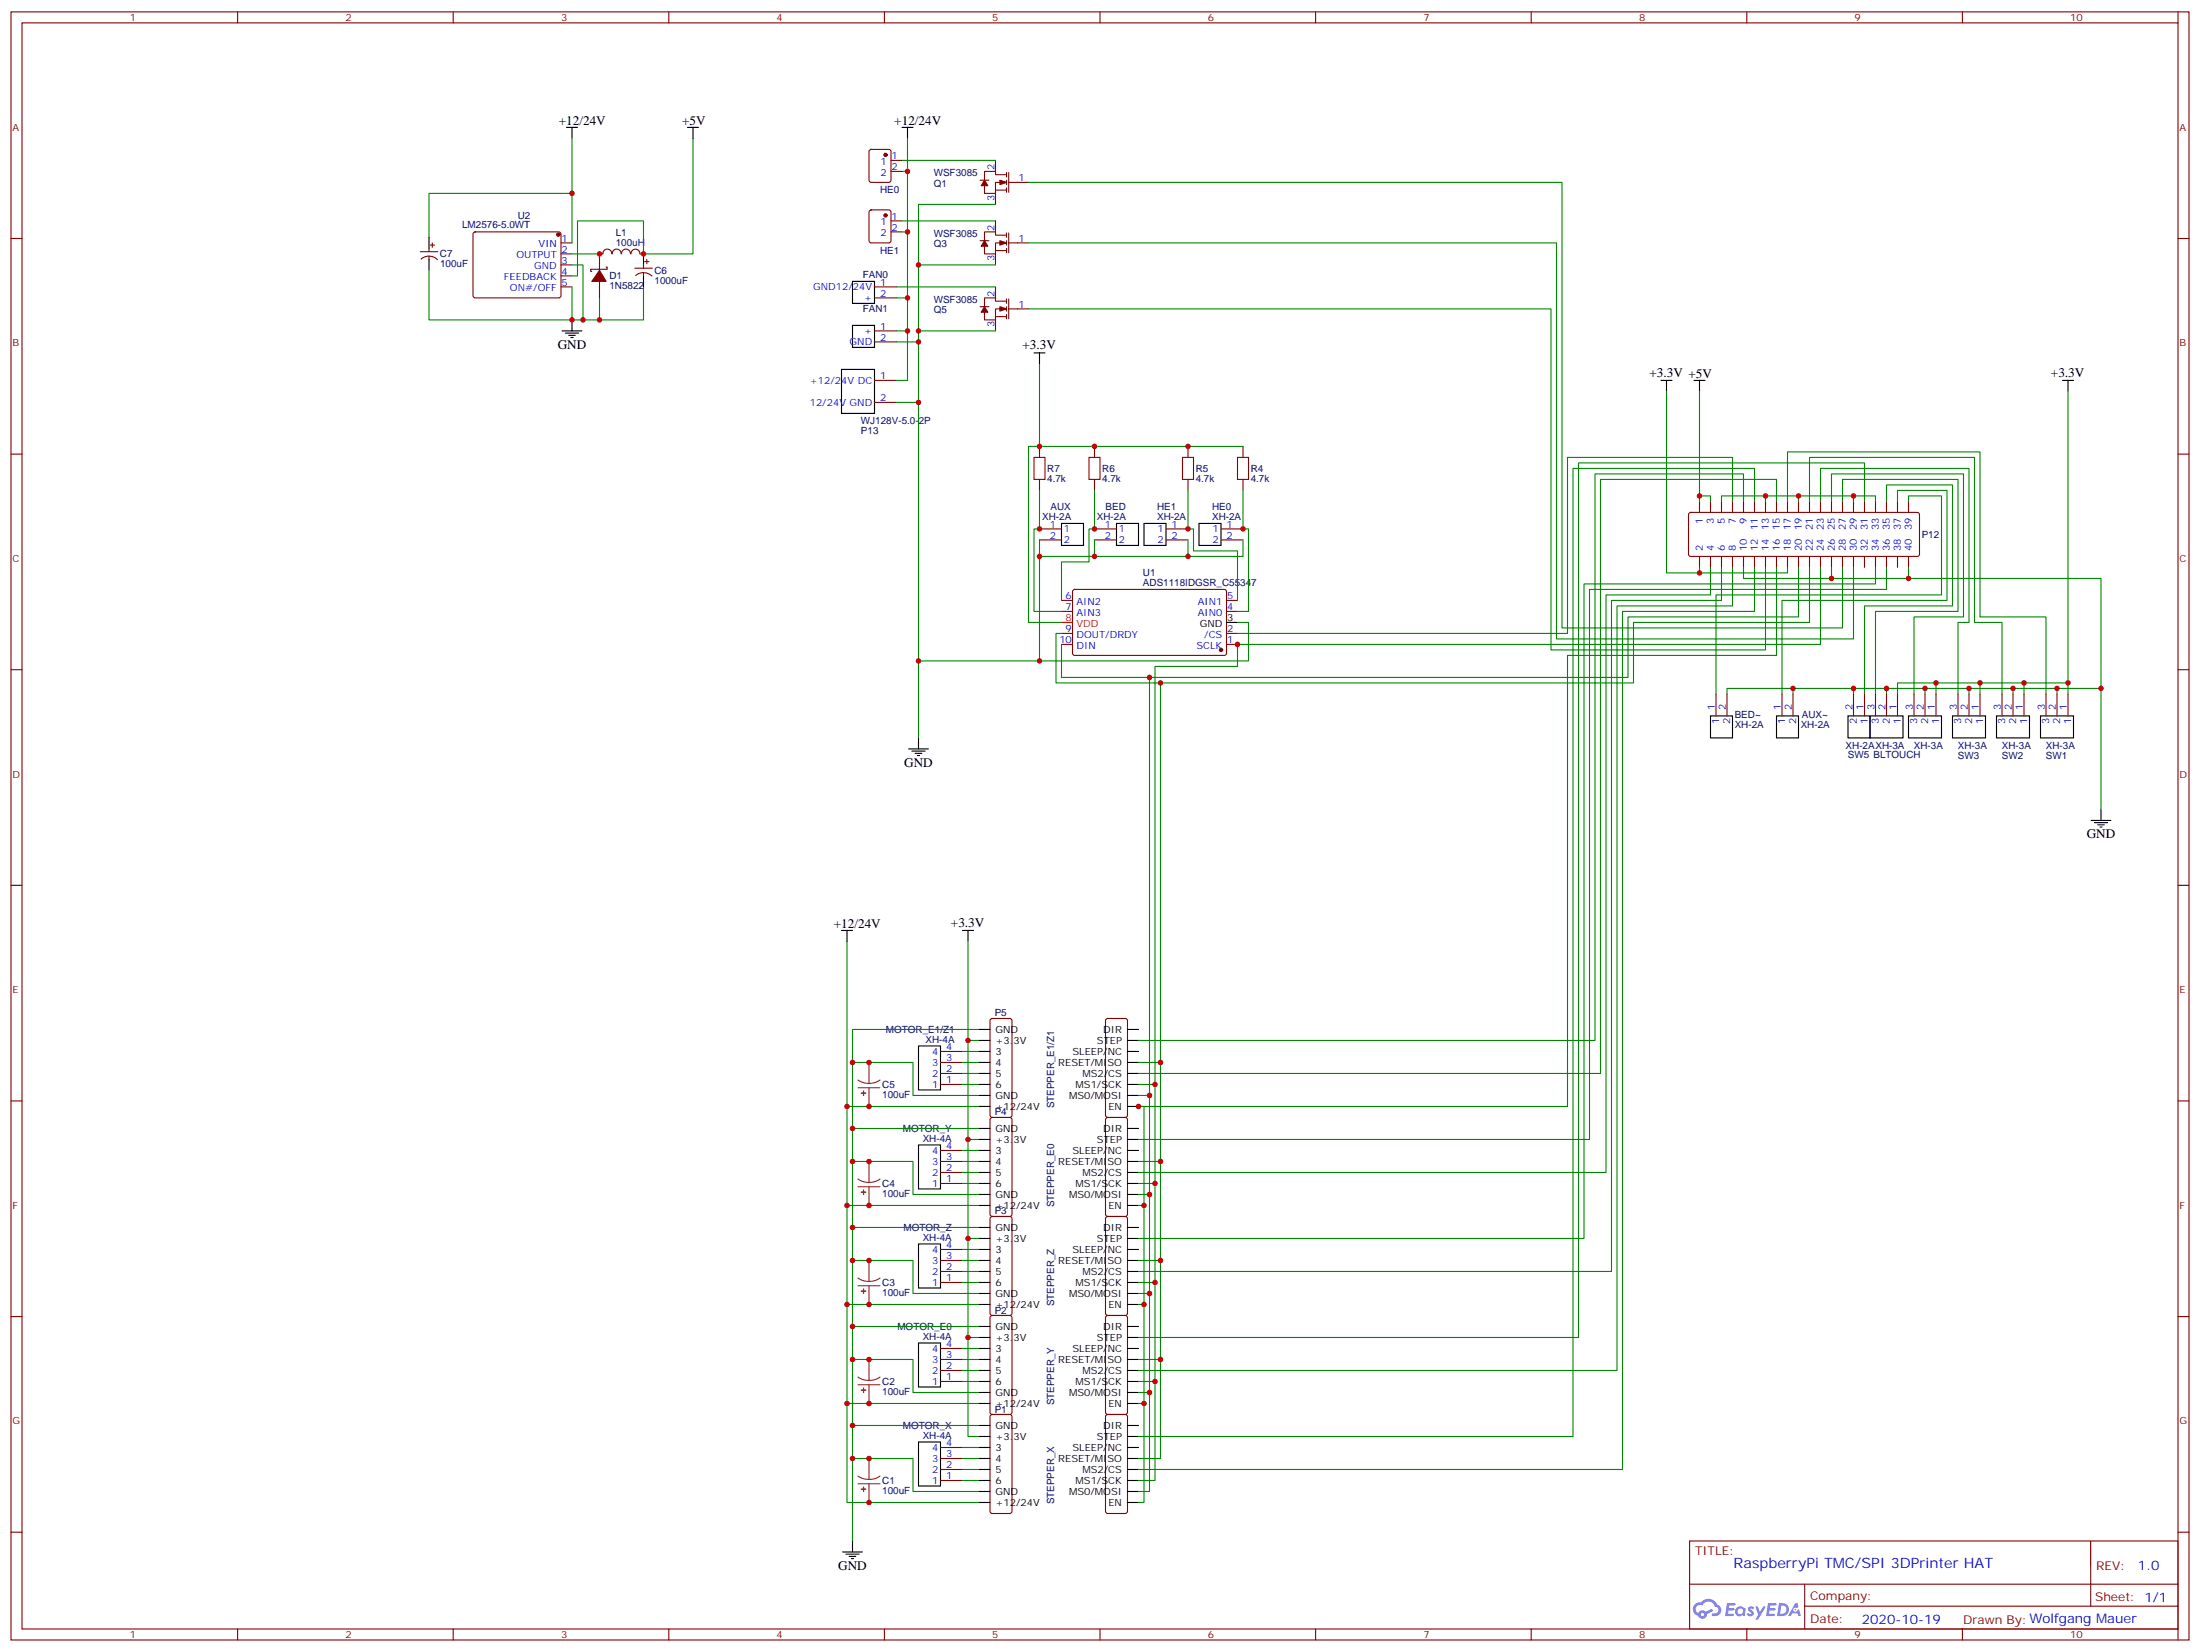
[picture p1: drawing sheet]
<svg xmlns="http://www.w3.org/2000/svg" width="706mm" height="529mm" viewBox="0 0 706 529" stroke-linecap="round" stroke-linejoin="round" font-family="sans-serif">
<g fill="none" stroke="#870000" stroke-width=".35">
<path d="M3.5 3.8h698.5v522.1h-698.5zM7.1 7.3h691.4v515.1h-691.4zM76.2 3.8v3.5M145.3 3.8v3.5M214.5 3.8v3.5M283.6 3.8v3.5M352.8 3.8v3.5M421.9 3.8v3.5M491.1 3.8v3.5M560.2 3.8v3.5M629.4 3.8v3.5M698.5 3.8v3.5"/>
<path d="M3.5 76.5h3.6M698.5 76.5h3.5M3.5 145.6h3.6M698.5 145.6h3.5M3.5 214.8h3.6M698.5 214.8h3.5M3.5 283.9h3.6M698.5 283.9h3.5M3.5 353.1h3.6M698.5 353.1h3.5M3.5 422.2h3.6M698.5 422.2h3.5"/>
<path d="M3.5 491.3h3.6M541.9 494.2h156.6v28.2h-156.6zM670.5 494.2v20.9M698.5 491.3h3.5M541.9 508h156.5M578.8 515.1h119.6M578.8 508v14.1M76.2 522.4v3.5M145.3 522.4v3.5M214.5 522.4v3.5M283.6 522.4v3.5M352.8 522.4v3.5"/>
<path d="M421.9 522.4v3.5M491.1 522.4v3.5M560.2 522.4v3.5M629.4 522.4v3.5M698.5 522.4v3.5"/>
</g>
<g fill="#5487ff">
<path d="M560.9 515.3a1.22 1.22 0 0 1 1.7 .3l-.4 .6a.47 .47 0 0 0-.4-.4 .47 .47 0 0 0-.5 .2l.2 .2a1.14 1.14 0 0 1 .8 1.8 1.14 1.14 0 0 1-1.9-.1l-.3-.1 .5-.6 .8 .4a.29 .29 0 0 0 .3-.2 .29 .29 0 0 0-.3-.3 1.04 1.04 0 0 1-.5-1.8z"/>
<path d="M553.9 514.1l2.6 .2-.1 .5h-1.8l-.1 .9h1.5l.3 .4-.4 .3h-1.6l-.1 1.1 1.7 .1 .2 .3-.2 .3-2.6 .1z"/>
<path d="M567 514.1l2.7 .2-.1 .5h-1.9l-.1 .9h1.5l.4 .4-.4 .3h-1.6l-.2 1.1 1.8 .1 .1 .3-.1 .3-2.7 .1z"/>
<path d="M575.8 514.1h.7l.3 1.3-.6 .3a.69 .69 0 0 0-1 .3 .69 .69 0 0 0 .4 .9 .69 .69 0 0 0 .9-.6l.5-.3 .5 2.2h-.8l-.2-.8h-1.7l-.5 .8h-.9z"/>
<path d="M563 515.2h.8l.6 1.8 1.1-1.8h.8l-2.5 4.2h-.8l.9-1.6z"/>
<path d="M570.5 514.1l-.6 4.2h1.4a2.11 2.11 0 0 0 2.4-2.2 2.11 2.11 0 0 0-2.5-2zM571.3 514.8a1.43 1.43 0 0 1 1.6 1.6 1.43 1.43 0 0 1-2 1.1z"/>
<path d="M556.9 515.7a1.54 1.54 0 0 0-.1 2.2 1.54 1.54 0 0 0 2.1 .1l.6 .3 .3-2.3-.5-.3a1.49 1.49 0 0 0-2.4 0zM557.1 516.7a.95 .95 0 0 1 1.9 0 .95 .95 0 0 1-1.9 0z"/>
<path d="M543.6 514.5a2.18 2.18 0 0 0 1 3.7 1.44 1.44 0 0 0 1.7 .9 1.44 1.44 0 0 0 1.1-1.5l2-1-.4-.7-1.9 1a1.47 1.47 0 0 0-2.5 .4 1.39 1.39 0 0 1-.6-1.9 1.39 1.39 0 0 1 2-.5 2.12 2.12 0 0 1 2.1-1.3 2.12 2.12 0 0 1 1.9 1.7 1.14 1.14 0 0 1 1.1 1.4 1.14 1.14 0 0 1-1.6 .7 .43 .43 0 0 0-.6 .4 .43 .43 0 0 0 .5 .5 1.98 1.98 0 0 0 2.5-1.3 1.98 1.98 0 0 0-1.3-2.5 3.1 3.1 0 0 0-5.2-.7l-.9 .1zM545.5 517.8a.54 .54 0 0 1 1 0 .54 .54 0 0 1-1 0z"/>
<circle cx="575.8" cy="516.2" r=".26"/>
</g>
<g fill="none" stroke="#000" stroke-width=".35">
<path d="M181.7 40.9h3.5M183.4 40.9v3.5M220.5 40.9h3.5M222.2 40.9v3.5M289.3 40.9h3.5M291 40.9v3.5M137.6 76.1v3.6M137.6 83.2v3.5M206.4 81.4v3.5M206.4 88.5v3.5M273.4 90.2h7.1v7.1h-7.1zM180.3 106.1h6.3"/>
<path d="M181.3 106.8h4.3M182.4 107.5h2.1M183.1 108.2h.7M183.4 102.6v3.5M269.9 118.5h10.6v14.1h-10.6zM273.4 104.4h7.1v7h-7.1zM331.6 113.2h3.5M333.4 113.2v3.5M532.7 122h3.5M534.5 122v3.5M543.3 122h3.5M545 122v3.5"/>
<path d="M661.5 122h3.5M663.2 122v3.5M340.4 167.9h7.1v7h-7.1zM358.1 167.9h7v7h-7zM366.9 167.9h7v7h-7zM384.5 167.9h7.1v7h-7.1zM393.3 199.6h3.6M294.6 236.6v3.6M548.6 229.6h7v7h-7zM569.7 229.6h7.1v7h-7.1zM592.7 229.6h7v7h-7zM599.7 229.6h10.6v7h-10.6z"/>
<path d="M612.1 229.6h10.6v7h-10.6zM626.2 229.6h10.6v7h-10.6zM640.3 229.6h10.6v7h-10.6zM654.4 229.6h10.6v7h-10.6zM291.4 240.2h6.3M292.5 240.9h4.2M293.5 241.6h2.1M294.2 242.3h.7M673.8 259.6v3.5M670.6 263.1h6.4M671.7 263.8h4.2M672.7 264.5h2.2"/>
<path d="M673.5 265.2h.7M269.9 298.4h3.5M271.6 298.4v3.5M308.7 298.4h3.5M310.4 298.4v3.5M294.6 335.4h7v14.1h-7zM314 337.2h3.5M314 333.7h3.5M314 330.1h3.5M361.6 337.2h3.5M361.6 333.7h3.5M361.6 330.1h3.5"/>
<path d="M314 354.8h3.5M314 351.3h3.5M314 347.8h3.5M314 344.2h3.5M314 340.7h3.5M361.6 354.8h3.5M361.6 351.3h3.5M361.6 347.8h3.5M361.6 344.2h3.5M361.6 340.7h3.5M294.6 367.2h7v14.1h-7zM314 379.5h3.5"/>
<path d="M314 376h3.5M314 372.5h3.5M314 368.9h3.5M314 365.4h3.5M314 361.9h3.5M361.6 379.5h3.5M361.6 376h3.5M361.6 372.5h3.5M361.6 368.9h3.5M361.6 365.4h3.5M361.6 361.9h3.5M294.6 398.9h7v14.1h-7z"/>
<path d="M314 386.6h3.5M314 383h3.5M314 397.2h3.5M314 393.6h3.5M361.6 386.6h3.5M361.6 383h3.5M361.6 397.2h3.5M361.6 393.6h3.5M314 418.3h3.5M314 414.8h3.5M314 411.3h3.5M314 407.7h3.5"/>
<path d="M314 404.2h3.5M314 400.7h3.5M361.6 418.3h3.5M361.6 414.8h3.5M361.6 411.3h3.5M361.6 407.7h3.5M361.6 404.2h3.5M361.6 400.7h3.5M294.6 430.7h7v14.1h-7zM314 439.5h3.5M314 436h3.5M314 432.4h3.5"/>
<path d="M314 428.9h3.5M314 425.4h3.5M361.6 439.5h3.5M361.6 436h3.5M361.6 432.4h3.5M361.6 428.9h3.5M361.6 425.4h3.5M314 450.1h3.5M314 446.5h3.5M314 443h3.5M314 457.1h3.5M361.6 450.1h3.5"/>
<path d="M361.6 446.5h3.5M361.6 443h3.5M361.6 457.1h3.5M294.6 462.4h7v14.1h-7zM314 478.3h3.5M314 474.8h3.5M314 471.2h3.5M314 467.7h3.5M314 464.2h3.5M314 460.7h3.5M361.6 478.3h3.5M361.6 474.8h3.5"/>
<path d="M361.6 471.2h3.5M361.6 467.7h3.5M361.6 464.2h3.5M361.6 460.7h3.5M270.2 497.7h6.4M271.3 498.4h4.2M272.3 499.1h2.2M273 499.8h.8M273.4 494.2v3.5M314 481.8h3.5M361.6 481.8h3.5"/>
</g>
<g fill="none" stroke="#870000" stroke-width=".35">
<path d="M278.9 48.1l.5-.2h5.6l.7 .4 .1 9.5-.5 .6-5.9 .1-.7-.5v-9.4zM285.8 51.4h3.5M285.8 55h3.5M314.3 57.8h2.8M319.3 51.4v3.6M322.8 56h-3.5v-1h-3.6v2.8M322.8 58.5h-3.5v3.5h-3.6v-2.5M322.8 55.3v1.4M322.8 57.8v1.4M323.5 55.3v6.4M323.5 58.5h6.3M137.6 79.7v1"/>
<path d="M137.9 78.6h1.4M138.6 77.9v1.4M151.9 74.6l.5-.2h26.8l.5 .2 .2 .5v20l-.7 .4h-27.1l-.4-.7v-19.7zM179.9 77.9h3.5M278.9 67.5l.5-.2h5.6l.7 .4 .1 9.5-.5 .6-5.9 .1-.7-.5v-9.4zM285.8 70.8h3.5M285.8 74.4h3.5M314.3 77.2h2.8M319.3 62v3.5M319.3 70.8v3.6M319.3 61h3.5M322.8 75.4h-3.5v-1h-3.6v2.8"/>
<path d="M322.8 77.9h-3.5v3.5h-3.6v-2.4M322.8 60.3v1.4M322.8 74.7v1.4M322.8 77.2v1.4M322.8 79.7v1.4M323.5 74.7v6.4M323.5 77.9h6.3M134.8 80.7h5.6M135 83.1a3.8 3.8 0 0 1 5.3 .2M137.6 82.1v1.1M179.9 92h3.5M179.9 81.4h3.5"/>
<path d="M179.9 84.9h3.5M179.9 88.5h3.5M192.3 90.2v5.3M193.3 81.4h-1v5.3M193.4 81.4a1.41 1.41 0 0 1 1.4-1.5 1.41 1.41 0 0 1 1.4 1.5M194.4 85.7h.3v.7h-5.3v.7h.4M196.4 81.4a1.41 1.41 0 0 1 1.4-1.5 1.41 1.41 0 0 1 1.4 1.5M199.3 81.4a1.41 1.41 0 0 1 1.4-1.5 1.41 1.41 0 0 1 1.5 1.5M202.4 81.4a1.41 1.41 0 0 1 1.4-1.5 1.41 1.41 0 0 1 1.4 1.5M203.6 86h5.6M203.8 88.4a3.8 3.8 0 0 1 5.3 .2M205.3 81.4h1.1"/>
<path d="M206.4 84.9v1.1M206.4 87.4v1.1M206.7 83.9h1.4M207.4 83.2v1.4M280.5 92h7M280.5 95.5h7M314.3 98.4h2.8M319.3 81.4v3.5M319.3 92v3.5M319.3 80.4h3.5M322.8 96.6h-3.5v-1.1h-3.6v2.9M322.8 99.1h-3.5v3.5h-3.6v-2.5"/>
<path d="M322.8 95.9v1.4M322.8 98.4v1.4M323.5 95.9v6.3M323.5 99.1h6.3M280.5 106.1h7M280.5 109.6h7M319.3 101.5h3.5M319.3 102.6v3.5M322.8 100.8v1.4M280.5 122h7M280.5 129h7M333.4 143.2v3.5"/>
<path d="M333.4 153.7v3.6M351 143.2v3.5M351 153.7v3.6M381 143.2v3.5M381 153.7v3.6M398.6 143.2v3.5M398.6 153.7v3.6M333.4 169.6h7M333.4 173.1h7M351 169.6h7.1M351 173.1h7.1M373.9 169.6h7.1"/>
<path d="M373.9 173.1h7.1M391.6 169.6h7M391.6 173.1h7M541.7 164.5l.5-.2h72.7l.5 .2 .2 .5v12.7l-.2 .5-.5 .2h-72.7l-.5-.2-.2-.5v-12.7zM545 160.8v3.5M545 178.4v3.6M548.6 160.8v3.5M548.6 178.4v3.6M552.1 160.8v3.5M552.1 178.4v3.6M555.6 160.8v3.5M555.6 178.4v3.6"/>
<path d="M559.2 160.8v3.5M559.2 178.4v3.6M562.7 160.8v3.5M562.7 178.4v3.6M566.2 160.8v3.5M566.2 178.4v3.6M569.7 160.8v3.5M569.7 178.4v3.6M573.3 160.8v3.5M573.3 178.4v3.6M576.8 160.8v3.5M576.8 178.4v3.6"/>
<path d="M580.3 160.8v3.5M580.3 178.4v3.6M583.8 160.8v3.5M583.8 178.4v3.6M587.4 160.8v3.5M587.4 178.4v3.6M590.9 160.8v3.5M590.9 178.4v3.6M594.4 160.8v3.5M594.4 178.4v3.6M598 160.8v3.5M598 178.4v3.6"/>
<path d="M601.5 160.8v3.5M601.5 178.4v3.6M605 160.8v3.5M605 178.4v3.6M608.5 160.8v3.5M608.5 178.4v3.6M612.1 160.8v3.5M612.1 178.4v3.6M340.4 196.1h3.6M340.4 192.5h3.6M344.2 189.2l.5-.2 48.2 .1 .4 .6v20.1l-.7 .4-48.2-.1-.4-.6v-19.8zM393.3 196.1h3.6"/>
<path d="M393.3 192.5h3.6M340.4 206.7h3.6M340.4 203.1h3.6M393.3 206.7h3.6M393.3 203.1h3.6M550.3 222.5v7.1M553.9 222.5v7.1M571.5 222.5v7.1M575 222.5v7.1M594.4 222.5v7.1M598 222.5v7.1M601.5 222.5v7.1"/>
<path d="M605 222.5v7.1M608.5 222.5v7.1M613.8 222.5v7.1M617.4 222.5v7.1M620.9 222.5v7.1M627.9 222.5v7.1M631.5 222.5v7.1M635 222.5v7.1M642.1 222.5v7.1M645.6 222.5v7.1M649.1 222.5v7.1M656.2 222.5v7.1"/>
<path d="M659.7 222.5v7.1M663.2 222.5v7.1M301.6 337.2h7.1M317.7 326.8l.5-.2h5.6l.5 .2 .3 .5v30.3l-.3 .5-.5 .3h-5.6l-.5-.3-.2-.5v-30.3zM354.8 326.8l.4-.2h5.7l.5 .2 .2 .5v30.3l-.2 .5-.5 .3h-5.7l-.5-.3-.2-.5v-30.3zM301.6 347.8h7.1M301.6 344.2h7.1M301.6 340.7h7.1M317.7 358.6l.5-.2h5.6l.5 .2 .3 .5v30.3l-.3 .5-.5 .2h-5.6l-.5-.2-.2-.5v-30.3zM354.8 358.6l.4-.2h5.7l.5 .2 .2 .5v30.3l-.2 .5-.5 .2h-5.7l-.5-.2-.2-.5v-30.3zM301.6 379.5h7.1M301.6 376h7.1"/>
<path d="M301.6 372.5h7.1M301.6 368.9h7.1M317.7 390.3l.5-.2h5.6l.5 .2 .3 .5v30.3l-.3 .5-.5 .3h-5.6l-.5-.3-.2-.5v-30.3zM354.8 390.3l.4-.2h5.7l.5 .2 .2 .5v30.3l-.2 .5-.5 .3h-5.7l-.5-.3-.2-.5v-30.3zM301.6 411.3h7.1M301.6 407.7h7.1M301.6 404.2h7.1M301.6 400.7h7.1M301.6 439.5h7.1M301.6 436h7.1M301.6 432.4h7.1M317.7 422.1l.5-.2h5.6l.5 .2 .3 .5v30.3l-.3 .5-.5 .2h-5.6l-.5-.2-.2-.5v-30.3z"/>
<path d="M354.8 422.1l.4-.2h5.7l.5 .2 .2 .5v30.3l-.2 .5-.5 .2h-5.7l-.5-.2-.2-.5v-30.3zM301.6 443h7.1M317.7 453.8l.5-.2h5.6l.5 .2 .3 .5v30.3l-.3 .5-.5 .3h-5.6l-.5-.3-.2-.5v-30.3zM354.8 453.8l.4-.2h5.7l.5 .2 .2 .5v30.3l-.2 .5-.5 .3h-5.7l-.5-.3-.2-.5v-30.3zM301.6 474.8h7.1M301.6 471.2h7.1M301.6 467.7h7.1M301.6 464.2h7.1"/>
</g>
<g fill="#8c2424" stroke="#8c2424" stroke-width=".35">
<path d="M276.9 476.9l.1 1.4z"/>
<path d="M276.2 477.6h1.4z"/>
<path d="M276.9 445.1l.1 1.4z"/>
<path d="M276.2 445.8h1.4z"/>
<path d="M276.9 413.4l.1 1.4z"/>
<path d="M276.2 414.1h1.4z"/>
<path d="M276.9 381.6l.1 1.4z"/>
<path d="M276.2 382.3h1.4z"/>
<path d="M276.9 349.9l.1 1.4z"/>
<path d="M276.2 350.6h1.4z"/>
</g>
<g fill="none" stroke="#8c2424" stroke-width=".35">
<path d="M275.2 346.4l1.6 .8 1.9 .2M275.2 348.8h7M278.7 340.7v6.7M278.7 348.8v6M282.2 346.4l-1.7 .8-1.8 .2M275.2 378.1l1.6 .8 1.9 .3M278.7 372.5v6.7M282.2 378.1l-1.7 .8-1.8 .3M275.2 380.6h7M278.7 380.6v6M275.2 409.9l1.6 .8 1.9 .2M275.2 412.3h7"/>
<path d="M278.7 404.2v6.7M278.7 412.3v6M282.2 409.9l-1.7 .8-1.8 .2M278.7 436v6.7M275.2 441.6l1.6 .8 1.9 .3M275.2 444.1h7M278.7 444.1v6M282.2 441.6l-1.7 .8-1.8 .3M275.2 473.4l1.6 .8 1.9 .2M275.2 475.8h7M278.7 467.7v6.7M278.7 475.8v6"/>
<path d="M282.2 473.4l-1.7 .8-1.8 .2"/>
</g>
<g fill="#870000" stroke="#870000" stroke-width=".35">
<path d="M320.7 98.4l2.1 .7-2.1 .7z"/>
<path d="M315.7 98.4l1.1 1.7h-2.1z"/>
<path d="M320.7 57.8l2.1 .7-2.1 .7z"/>
<path d="M315.7 57.8l1.1 1.7h-2.1z"/>
<path d="M320.7 77.2l2.1 .7-2.1 .7z"/>
<path d="M315.7 77.2l1.1 1.8h-2.1z"/>
<path d="M192.3 86.7l2.1 3.5h-4.6z"/>
<circle cx="284" cy="49.7" r=".53"/>
<circle cx="284" cy="69.1" r=".53"/>
<circle cx="391.6" cy="208.4" r=".53"/>
<circle cx="179" cy="75.2" r=".53"/>
</g>
<path d="M331.6 146.7h3.5v7h-3.5zM349.2 146.7h3.6v7h-3.6zM379.2 146.7h3.6v7h-3.6zM396.9 146.7h3.5v7h-3.5z" fill="none" stroke="#a10000" stroke-width=".35"/>
<g fill="none" stroke="#008700" stroke-width=".35">
<path d="M183.4 44.4v33.5M222.2 44.4v37h-15.8v-10.6h-21.2v17.7h-1.8M289.3 55h1.7v19.4h-1.7M289.3 51.4h30M291 44.4v10.6M329.8 58.5h171.1v142.9h90v-19.4M183.4 62h-45.8v14.1M289.3 70.8h30M291 74.4v21.1h-3.5M319.3 65.5h-24.7v19.4h24.7M329.8 77.9h169.4v127h95.2v-22.9M137.6 86.7v15.9h45.8v-10.6"/>
<path d="M183.4 84.9h3.6v17.7h-3.6M183.4 81.4h8.9M192.3 95.5v7.1h-5.3M206.4 92v10.6h-14.1M287.5 92h31.8M291 95.5v10.6h-3.5M294.6 84.9v21.2M329.8 99.1h167.6v109.3h68.8v-26.4M287.5 109.6h7.1M291 106.1v15.9h-3.5M319.3 106.1h-24.7v130.5M333.4 116.7v26.5h65.2"/>
<path d="M287.5 129h7.1M534.5 125.5v58.2h38.8v-1.7M545 125.5v33.5M663.2 125.5v97M333.4 157.3v12.3h-1.8v26.5h8.8M333.4 143.2h-3.6v56.4h10.6M351 157.3v12.3h-1.8v10.6h-8.8v12.3M381 157.3v12.3h1.8v7.1h14.1v15.8M398.6 157.3v12.3h1.8v26.5h-3.5M566.2 159h10.6v1.8M576.8 159h17.6v1.8M594.4 159h7.1v1.8"/>
<path d="M333.4 173.1v38.8h67v-12.3h-3.5M351 173.1v5.3M381 173.1v5.3M398.6 173.1v5.3h-65.2M545 160.8v-1.8h3.6v1.8M552.1 160.8v-1.8h14.1v1.8M555.6 160.8v-14.1h-52.9v56.4h-105.8M559.2 160.8v-8.8h-47.7v181.7h-146.4M562.7 160.8v-10.6h-58.2v310.5h-139.4M569.7 160.8v-7.1h-56.4v190.5h-148.2M573.3 160.8v-15.9h61.7v52.9h21.2v24.7M580.3 160.8v-14.1h52.9v52.9h8.9v22.9"/>
<path d="M583.8 160.8v-10.6h47.7v49.4h-3.6v22.9M587.4 160.8v-8.8h42.3v45.8h-15.9v24.7M590.9 160.8v-7.1h37v42.4h-26.4v26.4M598 160.8v-12.4h-91.8v280.5h-141.1M605 160.8v-5.3h21.2v38.8h-28.2v28.2M608.5 160.8v-3.5h15.9v35.2h-52.9v30M612.1 160.8v-1.8h10.6v31.8h-72.4v31.7M545 182v1.7M548.6 182v8.8h-33.5v185.2h-150M552.1 182v10.5h-35.3v215.2h-151.7M555.6 182v12.3h-37v245.2h-153.5M559.2 182v3.5h28.2v-3.5"/>
<path d="M562.7 182v14.1h-42.4v275.1h-155.2M569.7 182v28.2h-67v144.6h-137.6h1.8v31.8h-1.8M576.8 182v15.8h-54.7v19.4h-153.4M580.3 182v17.6h-56.4v19.4h-151.7M583.8 182v24.7h-186.9v7h-26.5v134.1M601.5 182v5.3h-93.5v209.9h-142.9M605 182v7h-95.2v176.4h-144.7M612.1 182v3.5h-24.7M612.1 185.5h61.7v35.3M294.6 211.9h38.8M340.4 206.7v10.5h28.3v134.1M340.4 203.1h-1.7v15.9h33.5v121.7"/>
<path d="M620.9 219h-12.4v3.5M635 219h-14.1v3.5M649.1 219h-14.1v3.5M663.2 219h-14.1v3.5M553.9 222.5v-1.7h21.1v1.7M575 220.8h19.4M605 222.5v-1.7h12.4v1.7M605 220.8h-10.6v1.7M617.4 220.8h14.1v1.7M631.5 220.8h14.1v1.7M645.6 220.8h14.1v1.7M659.7 220.8h14.1v38.8"/>
<path d="M271.6 301.9v52.9h42.4M310.4 301.9v31.8h3.6M308.7 337.2h5.3M310.4 333.7v31.7h3.6M314 330.1h-40.6v10.6M271.6 354.8v31.8h42.4M308.7 347.8h5.3M308.7 344.2h5.3M308.7 340.7h5.3M314 351.3h-21.2v-10.6h-19.4v153.5M365.1 351.3h3.6v31.7M365.1 347.8h5.3v31.7"/>
<path d="M365.1 340.7h7.1v31.8M273.4 372.5h19.4v10.5h21.2M273.4 361.9h40.6M308.7 379.5h5.3M308.7 376h5.3M308.7 372.5h5.3M308.7 368.9h5.3M310.4 365.4v31.8h3.6M365.1 379.5h5.3v31.8M365.1 372.5h7.1v31.7M271.6 386.6v31.7h42.4M273.4 393.6h40.6"/>
<path d="M310.4 397.2v31.7h3.6M365.1 383h3.6v31.8M366.9 386.6v31.7h-1.8M271.6 418.3v31.8h42.4M273.4 404.2h19.4v10.6h21.2M308.7 411.3h5.3M308.7 407.7h5.3M308.7 404.2h5.3M308.7 400.7h5.3M365.1 414.8h3.6v31.7M365.1 411.3h5.3v31.7M365.1 404.2h7.1v63.5h-7.1"/>
<path d="M366.9 418.3v31.8h-1.8M273.4 436h19.4v10.5h21.2M273.4 425.4h40.6M308.7 439.5h5.3M308.7 436h5.3M308.7 432.4h5.3M310.4 428.9v31.8h3.6M365.1 436h7.1M271.6 450.1v31.7h42.4M273.4 457.1h40.6M308.7 443h5.3M365.1 446.5h3.6v31.8h-3.6"/>
<path d="M365.1 443h5.3v31.8h-5.3M366.9 450.1v31.7h-1.8M273.4 467.7h19.4v10.6h21.2M308.7 474.8h5.3M308.7 471.2h5.3M308.7 467.7h5.3M308.7 464.2h5.3"/>
</g>
<path d="M340.4 199.6h3.6" fill="none" stroke="#f00" stroke-width=".35"/>
<g fill="#c00">
<circle cx="566.2" cy="159" r=".88"/>
<circle cx="576.8" cy="159" r=".88"/>
<circle cx="594.4" cy="159" r=".88"/>
<circle cx="271.6" cy="354.8" r=".88"/>
<circle cx="271.6" cy="386.6" r=".88"/>
<circle cx="271.6" cy="418.3" r=".88"/>
<circle cx="271.6" cy="450.1" r=".88"/>
<circle cx="278.7" cy="340.7" r=".88"/>
<circle cx="278.7" cy="354.8" r=".88"/>
<circle cx="278.7" cy="372.5" r=".88"/>
<circle cx="278.7" cy="386.6" r=".88"/>
<circle cx="278.7" cy="418.3" r=".88"/>
<circle cx="278.7" cy="404.2" r=".88"/>
<circle cx="278.7" cy="436" r=".88"/>
<circle cx="278.7" cy="450.1" r=".88"/>
<circle cx="278.7" cy="467.7" r=".88"/>
<circle cx="310.4" cy="333.7" r=".88"/>
<circle cx="310.4" cy="365.4" r=".88"/>
<circle cx="310.4" cy="397.2" r=".88"/>
<circle cx="310.4" cy="428.9" r=".88"/>
<circle cx="291" cy="74.4" r=".88"/>
<circle cx="291" cy="95.5" r=".88"/>
<circle cx="291" cy="106.1" r=".88"/>
<circle cx="273.4" cy="372.5" r=".88"/>
<circle cx="273.4" cy="404.2" r=".88"/>
<circle cx="273.4" cy="436" r=".88"/>
<circle cx="273.4" cy="467.7" r=".88"/>
<circle cx="291" cy="55" r=".88"/>
<circle cx="294.6" cy="106.1" r=".88"/>
<circle cx="294.6" cy="84.9" r=".88"/>
<circle cx="294.6" cy="109.6" r=".88"/>
<circle cx="294.6" cy="129" r=".88"/>
<circle cx="278.7" cy="481.8" r=".88"/>
<circle cx="366.9" cy="386.6" r=".88"/>
<circle cx="366.9" cy="418.3" r=".88"/>
<circle cx="366.9" cy="450.1" r=".88"/>
<circle cx="368.7" cy="446.5" r=".88"/>
<circle cx="368.7" cy="414.8" r=".88"/>
<circle cx="368.7" cy="383" r=".88"/>
<circle cx="370.4" cy="443" r=".88"/>
<circle cx="370.4" cy="411.3" r=".88"/>
<circle cx="370.4" cy="379.5" r=".88"/>
<circle cx="372.2" cy="404.2" r=".88"/>
<circle cx="372.2" cy="372.5" r=".88"/>
<circle cx="372.2" cy="436" r=".88"/>
<circle cx="381" cy="143.2" r=".88"/>
<circle cx="381" cy="169.6" r=".88"/>
<circle cx="398.6" cy="169.6" r=".88"/>
<circle cx="333.4" cy="143.2" r=".88"/>
<circle cx="351" cy="143.2" r=".88"/>
<circle cx="351" cy="169.6" r=".88"/>
<circle cx="333.4" cy="169.6" r=".88"/>
<circle cx="333.4" cy="178.4" r=".88"/>
<circle cx="381" cy="178.4" r=".88"/>
<circle cx="351" cy="178.4" r=".88"/>
<circle cx="545" cy="183.7" r=".88"/>
<circle cx="545" cy="159" r=".88"/>
<circle cx="617.4" cy="220.8" r=".88"/>
<circle cx="631.5" cy="220.8" r=".88"/>
<circle cx="645.6" cy="220.8" r=".88"/>
<circle cx="659.7" cy="220.8" r=".88"/>
<circle cx="605" cy="220.8" r=".88"/>
<circle cx="663.2" cy="219" r=".88"/>
<circle cx="649.1" cy="219" r=".88"/>
<circle cx="635" cy="219" r=".88"/>
<circle cx="620.9" cy="219" r=".88"/>
<circle cx="594.4" cy="220.8" r=".88"/>
<circle cx="575" cy="220.8" r=".88"/>
<circle cx="370.4" cy="347.8" r=".88"/>
<circle cx="368.7" cy="351.3" r=".88"/>
<circle cx="372.2" cy="340.7" r=".88"/>
<circle cx="587.4" cy="185.5" r=".88"/>
<circle cx="673.8" cy="220.8" r=".88"/>
<circle cx="612.1" cy="185.5" r=".88"/>
<circle cx="368.7" cy="217.2" r=".88"/>
<circle cx="372.2" cy="219" r=".88"/>
<circle cx="396.9" cy="206.7" r=".88"/>
<circle cx="294.6" cy="211.9" r=".88"/>
<circle cx="333.4" cy="211.9" r=".88"/>
<circle cx="273.4" cy="457.1" r=".88"/>
<circle cx="273.4" cy="425.4" r=".88"/>
<circle cx="273.4" cy="393.6" r=".88"/>
<circle cx="273.4" cy="361.9" r=".88"/>
<circle cx="273.4" cy="340.7" r=".88"/>
<circle cx="365.1" cy="354.8" r=".88"/>
<circle cx="183.4" cy="62" r=".88"/>
<circle cx="192.3" cy="81.4" r=".88"/>
<circle cx="206.4" cy="81.4" r=".88"/>
<circle cx="183.4" cy="102.6" r=".88"/>
<circle cx="187" cy="102.6" r=".88"/>
<circle cx="192.3" cy="102.6" r=".88"/>
</g>
<text font-size="4.6" fill="#00f" x="556" y="503">RaspberryPi TMC/SPI 3DPrinter HAT</text>
<g font-size="4.2">
<text x="179.2" y="40.1">+12/24V</text>
<text x="218.7" y="40.1">+5V</text>
<text x="286.8" y="40.1">+12/24V</text>
<text x="178.9" y="111.8">GND</text>
<text x="327.9" y="112">+3.3V</text>
<text x="529" y="120.8">+3.3V +5V</text>
<text x="657.8" y="120.8">+3.3V</text>
<text x="290" y="245.8">GND</text>
<text x="669.2" y="268.7">GND</text>
<text x="267.4" y="297.7">+12/24V</text>
<text x="305" y="297.2">+3.3V</text>
<text x="268.8" y="503.3">GND</text>
</g>
<g font-size="4.2" fill="#00f">
<text x="685.7" y="503.4">1.0</text>
<text x="597.1" y="520.8">2020-10-19</text>
</g>
<g font-size="3.9" fill="#800">
<text x="543.6" y="498.8">TITLE:</text>
<text x="672.3" y="503.4">REV:</text>
<text x="580.5" y="513">Company:</text>
<text x="671.9" y="513.6">Sheet: 1/1</text>
<text x="580.5" y="520.6">Date:</text>
<text x="629.6" y="520.7">Drawn By:Wolfgang Mauer</text>
</g>
<g font-size="3.2" fill="#800">
<text x="41.6" y="6.8">1</text>
<text x="110.8" y="6.8">2</text>
<text x="179.9" y="6.8">3</text>
<text x="249.1" y="6.8">4</text>
<text x="318.2" y="6.8">5</text>
<text x="387.3" y="6.8">6</text>
<text x="456.5" y="6.8">7</text>
<text x="525.6" y="6.8">8</text>
<text x="594.8" y="6.8">9</text>
<text x="663.9" y="6.8">10</text>
<text x="4.1" y="41.9">A</text>
<text x="699" y="41.9">A</text>
<text x="4.1" y="111.1">B</text>
<text x="699" y="111.1">B</text>
<text x="4.1" y="180.2">C</text>
<text x="699" y="180.2">C</text>
<text x="4.1" y="249.3">D</text>
<text x="699" y="249.3">D</text>
<text x="4.1" y="318.5">E</text>
<text x="699" y="318.5">E</text>
<text x="4.1" y="387.6">F</text>
<text x="699" y="387.6">F</text>
<text x="4.1" y="456.8">G</text>
<text x="699" y="456.8">G</text>
<text x="41.6" y="525.4">1</text>
<text x="110.8" y="525.4">2</text>
<text x="179.9" y="525.4">3</text>
<text x="249.1" y="525.4">4</text>
<text x="318.2" y="525.4">5</text>
<text x="387.3" y="525.4">6</text>
<text x="456.5" y="525.4">7</text>
<text x="525.6" y="525.4">8</text>
<text x="594.8" y="525.4">9</text>
<text x="663.9" y="525.4">10</text>
</g>
<g font-size="3.2" fill="#00f">
<text x="282.4" y="52.8">1</text>
<text x="285.9" y="51.1">1</text>
<text x="282.4" y="56.4">2</text>
<text x="285.9" y="54.6">2</text>
<text x="318.9" y="54.6" transform="rotate(-90 318.9 54.6)">2</text>
<text x="326.7" y="58.1">1</text>
<text x="318.9" y="64.4" transform="rotate(-90 318.9 64.4)">3</text>
<text x="285.9" y="70.5">1</text>
<text x="180.1" y="77.5">1</text>
<text x="282.4" y="72.2">1</text>
<text x="282.4" y="75.8">2</text>
<text x="285.9" y="74">2</text>
<text x="318.9" y="74" transform="rotate(-90 318.9 74)">2</text>
<text x="326.7" y="77.5">1</text>
<text x="165.6" y="82.8">OUTPUT</text>
<text x="172.7" y="79.3">VIN</text>
<text x="180.1" y="81.1">2</text>
<text x="318.9" y="83.8" transform="rotate(-90 318.9 83.8)">3</text>
<text x="161.6" y="89.9">FEEDBACK</text>
<text x="171.3" y="86.4">GND</text>
<text x="180.1" y="84.6">3</text>
<text x="180.1" y="88.1">4</text>
<text x="163.6" y="93.4">ON#/OFF</text>
<text x="180.1" y="91.7">5</text>
<text x="260.8" y="93.1">GND12/24V</text>
<text x="282.2" y="91.7">1</text>
<text x="282.2" y="95.2">2</text>
<text x="318.9" y="95.2" transform="rotate(-90 318.9 95.2)">2</text>
<text x="277.2" y="96.6">+</text>
<text x="326.7" y="98.7">1</text>
<text x="277.2" y="107.2">+</text>
<text x="282.2" y="105.8">1</text>
<text x="318.9" y="105" transform="rotate(-90 318.9 105)">3</text>
<text x="272.5" y="110.7">GND</text>
<text x="282.2" y="109.3">2</text>
<text x="259.7" y="123">+12/24V DC</text>
<text x="282.2" y="121.6">1</text>
<text x="259.7" y="130.1">12/24V GND</text>
<text x="282.2" y="128.7">2</text>
<text x="336.6" y="169.3">1</text>
<text x="336.6" y="172.8">2</text>
<text x="341.1" y="170.7">1</text>
<text x="354.3" y="169.3">1</text>
<text x="354.3" y="172.8">2</text>
<text x="358.8" y="170.7">1</text>
<text x="371.2" y="170.7">1</text>
<text x="375.7" y="169.3">1</text>
<text x="375.7" y="172.8">2</text>
<text x="388.9" y="170.7">1</text>
<text x="393.3" y="169.3">1</text>
<text x="393.3" y="172.8">2</text>
<text x="546.1" y="168.1" transform="rotate(-90 546.1 168.1)">1</text>
<text x="549.6" y="168.1" transform="rotate(-90 549.6 168.1)">3</text>
<text x="553.2" y="168.1" transform="rotate(-90 553.2 168.1)">5</text>
<text x="556.7" y="168.1" transform="rotate(-90 556.7 168.1)">7</text>
<text x="560.2" y="168.1" transform="rotate(-90 560.2 168.1)">9</text>
<text x="563.7" y="170.1" transform="rotate(-90 563.7 170.1)">11</text>
<text x="567.3" y="170.1" transform="rotate(-90 567.3 170.1)">13</text>
<text x="570.8" y="170.1" transform="rotate(-90 570.8 170.1)">15</text>
<text x="574.3" y="170.1" transform="rotate(-90 574.3 170.1)">17</text>
<text x="577.8" y="170.1" transform="rotate(-90 577.8 170.1)">19</text>
<text x="581.4" y="170.1" transform="rotate(-90 581.4 170.1)">21</text>
<text x="584.9" y="170.1" transform="rotate(-90 584.9 170.1)">23</text>
<text x="588.4" y="170.1" transform="rotate(-90 588.4 170.1)">25</text>
<text x="592" y="170.1" transform="rotate(-90 592 170.1)">27</text>
<text x="595.5" y="170.1" transform="rotate(-90 595.5 170.1)">29</text>
<text x="599" y="170.1" transform="rotate(-90 599 170.1)">31</text>
<text x="602.5" y="170.1" transform="rotate(-90 602.5 170.1)">33</text>
<text x="606.1" y="170.1" transform="rotate(-90 606.1 170.1)">35</text>
<text x="609.6" y="170.1" transform="rotate(-90 609.6 170.1)">37</text>
<text x="613.1" y="170.1" transform="rotate(-90 613.1 170.1)">39</text>
<text x="341.1" y="174.2">2</text>
<text x="358.8" y="174.2">2</text>
<text x="371.2" y="174.2">2</text>
<text x="388.9" y="174.2">2</text>
<text x="546.1" y="176.7" transform="rotate(-90 546.1 176.7)">2</text>
<text x="549.6" y="176.7" transform="rotate(-90 549.6 176.7)">4</text>
<text x="553.2" y="176.7" transform="rotate(-90 553.2 176.7)">6</text>
<text x="556.7" y="176.7" transform="rotate(-90 556.7 176.7)">8</text>
<text x="560.2" y="176.7" transform="rotate(-90 560.2 176.7)">10</text>
<text x="563.7" y="176.7" transform="rotate(-90 563.7 176.7)">12</text>
<text x="567.3" y="176.7" transform="rotate(-90 567.3 176.7)">14</text>
<text x="570.8" y="176.7" transform="rotate(-90 570.8 176.7)">16</text>
<text x="574.3" y="176.7" transform="rotate(-90 574.3 176.7)">18</text>
<text x="577.8" y="176.7" transform="rotate(-90 577.8 176.7)">20</text>
<text x="581.4" y="176.7" transform="rotate(-90 581.4 176.7)">22</text>
<text x="584.9" y="176.7" transform="rotate(-90 584.9 176.7)">24</text>
<text x="588.4" y="176.7" transform="rotate(-90 588.4 176.7)">26</text>
<text x="592" y="176.7" transform="rotate(-90 592 176.7)">28</text>
<text x="595.5" y="176.7" transform="rotate(-90 595.5 176.7)">30</text>
<text x="599" y="176.7" transform="rotate(-90 599 176.7)">32</text>
<text x="602.5" y="176.7" transform="rotate(-90 602.5 176.7)">34</text>
<text x="606.1" y="176.7" transform="rotate(-90 606.1 176.7)">36</text>
<text x="609.6" y="176.7" transform="rotate(-90 609.6 176.7)">38</text>
<text x="613.1" y="176.7" transform="rotate(-90 613.1 176.7)">40</text>
<text x="341.8" y="192.2">6</text>
<text x="341.8" y="195.7">7</text>
<text x="345.3" y="194">AIN2</text>
<text x="345.3" y="197.5">AIN3</text>
<text x="384.2" y="197.5">AIN0</text>
<text x="384.2" y="194">AIN1</text>
<text x="393.5" y="195.7">4</text>
<text x="393.5" y="192.2">5</text>
<text x="341.8" y="202.8">9</text>
<text x="393.5" y="202.8">2</text>
<text x="339.7" y="206.3">10</text>
<text x="345.3" y="204.5">DOUT/DRDY</text>
<text x="345.3" y="208.1">DIN</text>
<text x="383.7" y="208.1">SCLK</text>
<text x="386.2" y="204.5">/CS</text>
<text x="393.5" y="206.3">1</text>
<text x="550" y="227.8" transform="rotate(-90 550 227.8)">1</text>
<text x="553.5" y="227.8" transform="rotate(-90 553.5 227.8)">2</text>
<text x="571.1" y="227.8" transform="rotate(-90 571.1 227.8)">1</text>
<text x="574.7" y="227.8" transform="rotate(-90 574.7 227.8)">2</text>
<text x="594.1" y="227.8" transform="rotate(-90 594.1 227.8)">2</text>
<text x="597.6" y="227.8" transform="rotate(-90 597.6 227.8)">1</text>
<text x="601.1" y="227.8" transform="rotate(-90 601.1 227.8)">3</text>
<text x="604.7" y="227.8" transform="rotate(-90 604.7 227.8)">2</text>
<text x="608.2" y="227.8" transform="rotate(-90 608.2 227.8)">1</text>
<text x="613.5" y="227.8" transform="rotate(-90 613.5 227.8)">3</text>
<text x="617" y="227.8" transform="rotate(-90 617 227.8)">2</text>
<text x="620.5" y="227.8" transform="rotate(-90 620.5 227.8)">1</text>
<text x="627.6" y="227.8" transform="rotate(-90 627.6 227.8)">3</text>
<text x="631.1" y="227.8" transform="rotate(-90 631.1 227.8)">2</text>
<text x="634.6" y="227.8" transform="rotate(-90 634.6 227.8)">1</text>
<text x="641.7" y="227.8" transform="rotate(-90 641.7 227.8)">3</text>
<text x="645.2" y="227.8" transform="rotate(-90 645.2 227.8)">2</text>
<text x="648.8" y="227.8" transform="rotate(-90 648.8 227.8)">1</text>
<text x="655.8" y="227.8" transform="rotate(-90 655.8 227.8)">3</text>
<text x="659.3" y="227.8" transform="rotate(-90 659.3 227.8)">2</text>
<text x="662.9" y="227.8" transform="rotate(-90 662.9 227.8)">1</text>
<text x="551.4" y="232.3" transform="rotate(-90 551.4 232.3)">1</text>
<text x="554.9" y="232.3" transform="rotate(-90 554.9 232.3)">2</text>
<text x="572.6" y="232.3" transform="rotate(-90 572.6 232.3)">1</text>
<text x="576.1" y="232.3" transform="rotate(-90 576.1 232.3)">2</text>
<text x="595.5" y="232.3" transform="rotate(-90 595.5 232.3)">2</text>
<text x="599" y="232.3" transform="rotate(-90 599 232.3)">1</text>
<text x="602.5" y="232.3" transform="rotate(-90 602.5 232.3)">3</text>
<text x="606.1" y="232.3" transform="rotate(-90 606.1 232.3)">2</text>
<text x="609.6" y="232.3" transform="rotate(-90 609.6 232.3)">1</text>
<text x="614.9" y="232.3" transform="rotate(-90 614.9 232.3)">3</text>
<text x="618.4" y="232.3" transform="rotate(-90 618.4 232.3)">2</text>
<text x="621.9" y="232.3" transform="rotate(-90 621.9 232.3)">1</text>
<text x="629" y="232.3" transform="rotate(-90 629 232.3)">3</text>
<text x="632.5" y="232.3" transform="rotate(-90 632.5 232.3)">2</text>
<text x="636.1" y="232.3" transform="rotate(-90 636.1 232.3)">1</text>
<text x="643.1" y="232.3" transform="rotate(-90 643.1 232.3)">3</text>
<text x="646.6" y="232.3" transform="rotate(-90 646.6 232.3)">2</text>
<text x="650.2" y="232.3" transform="rotate(-90 650.2 232.3)">1</text>
<text x="657.2" y="232.3" transform="rotate(-90 657.2 232.3)">3</text>
<text x="660.8" y="232.3" transform="rotate(-90 660.8 232.3)">2</text>
<text x="664.3" y="232.3" transform="rotate(-90 664.3 232.3)">1</text>
<text x="298.9" y="341.8">3</text>
<text x="298.9" y="338.2">4</text>
<text x="303.4" y="340.4">3</text>
<text x="303.4" y="336.8">4</text>
<text x="298.9" y="345.3">2</text>
<text x="303.4" y="347.4">1</text>
<text x="303.4" y="343.9">2</text>
<text x="298.9" y="348.8">1</text>
<text x="298.9" y="370">4</text>
<text x="303.4" y="368.6">4</text>
<text x="298.9" y="377">2</text>
<text x="298.9" y="373.5">3</text>
<text x="303.4" y="375.6">2</text>
<text x="303.4" y="372.1">3</text>
<text x="298.9" y="380.6">1</text>
<text x="303.4" y="379.2">1</text>
<text x="298.9" y="401.7">4</text>
<text x="303.4" y="400.3">4</text>
<text x="298.9" y="405.3">3</text>
<text x="303.4" y="407.4">2</text>
<text x="303.4" y="403.9">3</text>
<text x="298.9" y="412.3">1</text>
<text x="298.9" y="408.8">2</text>
<text x="303.4" y="410.9">1</text>
<text x="298.9" y="437">3</text>
<text x="298.9" y="433.5">4</text>
<text x="303.4" y="435.6">3</text>
<text x="303.4" y="432.1">4</text>
<text x="298.9" y="440.5">2</text>
<text x="303.4" y="442.7">1</text>
<text x="303.4" y="439.1">2</text>
<text x="298.9" y="444.1">1</text>
<text x="298.9" y="465.2">4</text>
<text x="303.4" y="467.4">3</text>
<text x="303.4" y="463.8">4</text>
<text x="298.9" y="472.3">2</text>
<text x="298.9" y="468.8">3</text>
<text x="303.4" y="470.9">2</text>
<text x="298.9" y="475.8">1</text>
<text x="303.4" y="474.4">1</text>
</g>
<g font-size="3.2" fill="#000080">
<text x="299.4" y="56.6">WSF3085</text>
<text x="299.4" y="59.8">Q1</text>
<text x="282.2" y="62">HE0</text>
<text x="166" y="70.1">U2</text>
<text x="148.2" y="73.2">LM2576-5.0WT</text>
<text x="197.5" y="75.6">L1</text>
<text x="299.4" y="76">WSF3085</text>
<text x="141.1" y="82.6">C7</text>
<text x="197.5" y="78.8">100uH</text>
<text x="282.2" y="81.4">HE1</text>
<text x="299.4" y="79.2">Q3</text>
<text x="141.1" y="85.8">100uF</text>
<text x="195.4" y="89.6">D1</text>
<text x="209.9" y="87.8">C6</text>
<text x="276.7" y="89.2">FAN0</text>
<text x="195.4" y="92.8">1N5822</text>
<text x="209.9" y="91.1">1000uF</text>
<text x="276.7" y="100.1">FAN1</text>
<text x="299.4" y="97.2">WSF3085</text>
<text x="299.4" y="100.4">Q5</text>
<text x="276.1" y="136.1">WJ128V-5.0-2P</text>
<text x="276.1" y="139.3">P13</text>
<text x="335.8" y="154.4">4.7k</text>
<text x="335.8" y="151.3">R7</text>
<text x="353.5" y="154.4">4.7k</text>
<text x="353.5" y="151.3">R6</text>
<text x="383.5" y="154.4">4.7k</text>
<text x="383.5" y="151.3">R5</text>
<text x="401.1" y="154.4">4.7k</text>
<text x="401.1" y="151.3">R4</text>
<text x="334.2" y="166.8">XH-2A</text>
<text x="336.9" y="163.6">AUX</text>
<text x="351.8" y="166.8">XH-2A</text>
<text x="354.6" y="163.6">BED</text>
<text x="371.1" y="166.8">XH-2A</text>
<text x="371.1" y="163.6">HE1</text>
<text x="388.7" y="166.8">XH-2A</text>
<text x="388.7" y="163.6">HE0</text>
<text x="616.3" y="172.5">P12</text>
<text x="366.6" y="184.8">U1</text>
<text x="366.5" y="188">ADS1118IDGSR_C55347</text>
<text x="556.3" y="233.5">XH-2A</text>
<text x="556.3" y="230.3">BED~</text>
<text x="577.5" y="233.5">XH-2A</text>
<text x="577.9" y="230.3">AUX~</text>
<text x="591.9" y="240.2">XH-2AXH-3A</text>
<text x="592.6" y="243.1">SW5 BLTOUCH</text>
<text x="613.8" y="240.2">XH-3A</text>
<text x="627.9" y="240.2">XH-3A</text>
<text x="627.9" y="243.3">SW3</text>
<text x="642" y="240.2">XH-3A</text>
<text x="642" y="243.3">SW2</text>
<text x="656.1" y="240.2">XH-3A</text>
<text x="656.1" y="243.3">SW1</text>
<text x="319" y="326">P5</text>
<text x="284.1" y="331.2">MOTOR_E1/Z1</text>
<text x="296.8" y="334.4">XH-4A</text>
<text x="282.9" y="352.1">100uF</text>
<text x="282.9" y="348.9">C5</text>
<text x="319" y="357.7">P4</text>
<text x="338" y="355.5" transform="rotate(-90 338 355.5)">STEPPER_E1/Z1</text>
<text x="289.6" y="362.9">MOTOR_Y</text>
<text x="295.9" y="366.1">XH-4A</text>
<text x="282.9" y="383.9">100uF</text>
<text x="282.9" y="380.7">C4</text>
<text x="319" y="389.5">P3</text>
<text x="338" y="387.2" transform="rotate(-90 338 387.2)">STEPPER_E0</text>
<text x="289.7" y="394.7">MOTOR_Z</text>
<text x="295.9" y="397.9">XH-4A</text>
<text x="282.9" y="412.4">C3</text>
<text x="282.9" y="415.6">100uF</text>
<text x="338" y="419" transform="rotate(-90 338 419)">STEPPER_Z</text>
<text x="319" y="421.2">P2</text>
<text x="287.8" y="426.4">MOTOR_E0</text>
<text x="295.9" y="429.6">XH-4A</text>
<text x="282.9" y="447.4">100uF</text>
<text x="282.9" y="444.2">C2</text>
<text x="319" y="453">P1</text>
<text x="338" y="450.7" transform="rotate(-90 338 450.7)">STEPPER_Y</text>
<text x="289.6" y="458.2">MOTOR_X</text>
<text x="295.9" y="461.4">XH-4A</text>
<text x="282.9" y="479.1">100uF</text>
<text x="282.9" y="475.9">C1</text>
<text x="338" y="482.5" transform="rotate(-90 338 482.5)">STEPPER_X</text>
</g>
<g font-size="3.2" fill="#f00">
<text x="341.8" y="199.2">8</text>
<text x="345.3" y="201">VDD</text>
</g>
<g font-size="3.2">
<text x="384.8" y="201">GND</text>
<text x="393.5" y="199.2">3</text>
<text x="319.3" y="331.2">GND</text>
<text x="319.3" y="334.7">+3.3V</text>
<text x="351.8" y="334.7">STEP</text>
<text x="353.8" y="331.2">DIR</text>
<text x="319.3" y="338.2">3</text>
<text x="319.3" y="341.8">4</text>
<text x="339.4" y="341.8">RESET/MISO</text>
<text x="343.9" y="338.2">SLEEP/NC</text>
<text x="319.3" y="345.3">5</text>
<text x="347.1" y="345.3">MS2/CS</text>
<text x="319.3" y="348.8">6</text>
<text x="319.3" y="352.4">GND</text>
<text x="342.9" y="352.4">MS0/MOSI</text>
<text x="345" y="348.8">MS1/SCK</text>
<text x="319.3" y="355.9">+12/24V</text>
<text x="355.5" y="355.9">EN</text>
<text x="319.3" y="362.9">GND</text>
<text x="353.8" y="362.9">DIR</text>
<text x="319.3" y="366.5">+3.3V</text>
<text x="319.3" y="370">3</text>
<text x="343.9" y="370">SLEEP/NC</text>
<text x="351.8" y="366.5">STEP</text>
<text x="319.3" y="373.5">4</text>
<text x="319.3" y="377">5</text>
<text x="339.4" y="373.5">RESET/MISO</text>
<text x="347.1" y="377">MS2/CS</text>
<text x="319.3" y="380.6">6</text>
<text x="345" y="380.6">MS1/SCK</text>
<text x="319.3" y="384.1">GND</text>
<text x="319.3" y="387.6">+12/24V</text>
<text x="342.9" y="384.1">MS0/MOSI</text>
<text x="355.5" y="387.6">EN</text>
<text x="319.3" y="394.7">GND</text>
<text x="353.8" y="394.7">DIR</text>
<text x="319.3" y="398.2">+3.3V</text>
<text x="319.3" y="401.7">3</text>
<text x="343.9" y="401.7">SLEEP/NC</text>
<text x="351.8" y="398.2">STEP</text>
<text x="319.3" y="405.3">4</text>
<text x="339.4" y="405.3">RESET/MISO</text>
<text x="319.3" y="408.8">5</text>
<text x="319.3" y="412.3">6</text>
<text x="345" y="412.3">MS1/SCK</text>
<text x="347.1" y="408.8">MS2/CS</text>
<text x="319.3" y="415.9">GND</text>
<text x="319.3" y="419.4">+12/24V</text>
<text x="342.9" y="415.9">MS0/MOSI</text>
<text x="355.5" y="419.4">EN</text>
<text x="319.3" y="426.4">GND</text>
<text x="319.3" y="430">+3.3V</text>
<text x="351.8" y="430">STEP</text>
<text x="353.8" y="426.4">DIR</text>
<text x="319.3" y="433.5">3</text>
<text x="319.3" y="437">4</text>
<text x="339.4" y="437">RESET/MISO</text>
<text x="343.9" y="433.5">SLEEP/NC</text>
<text x="319.3" y="440.5">5</text>
<text x="347.1" y="440.5">MS2/CS</text>
<text x="319.3" y="444.1">6</text>
<text x="319.3" y="447.6">GND</text>
<text x="342.9" y="447.6">MS0/MOSI</text>
<text x="345" y="444.1">MS1/SCK</text>
<text x="319.3" y="451.1">+12/24V</text>
<text x="355.5" y="451.1">EN</text>
<text x="319.3" y="458.2">GND</text>
<text x="319.3" y="461.7">+3.3V</text>
<text x="351.8" y="461.7">STEP</text>
<text x="353.8" y="458.2">DIR</text>
<text x="319.3" y="465.2">3</text>
<text x="343.9" y="465.2">SLEEP/NC</text>
<text x="319.3" y="468.8">4</text>
<text x="319.3" y="472.3">5</text>
<text x="339.4" y="468.8">RESET/MISO</text>
<text x="347.1" y="472.3">MS2/CS</text>
<text x="319.3" y="475.8">6</text>
<text x="319.3" y="479.4">GND</text>
<text x="342.9" y="479.4">MS0/MOSI</text>
<text x="345" y="475.8">MS1/SCK</text>
<text x="319.3" y="482.9">+12/24V</text>
<text x="355.5" y="482.9">EN</text>
</g>
</svg>
